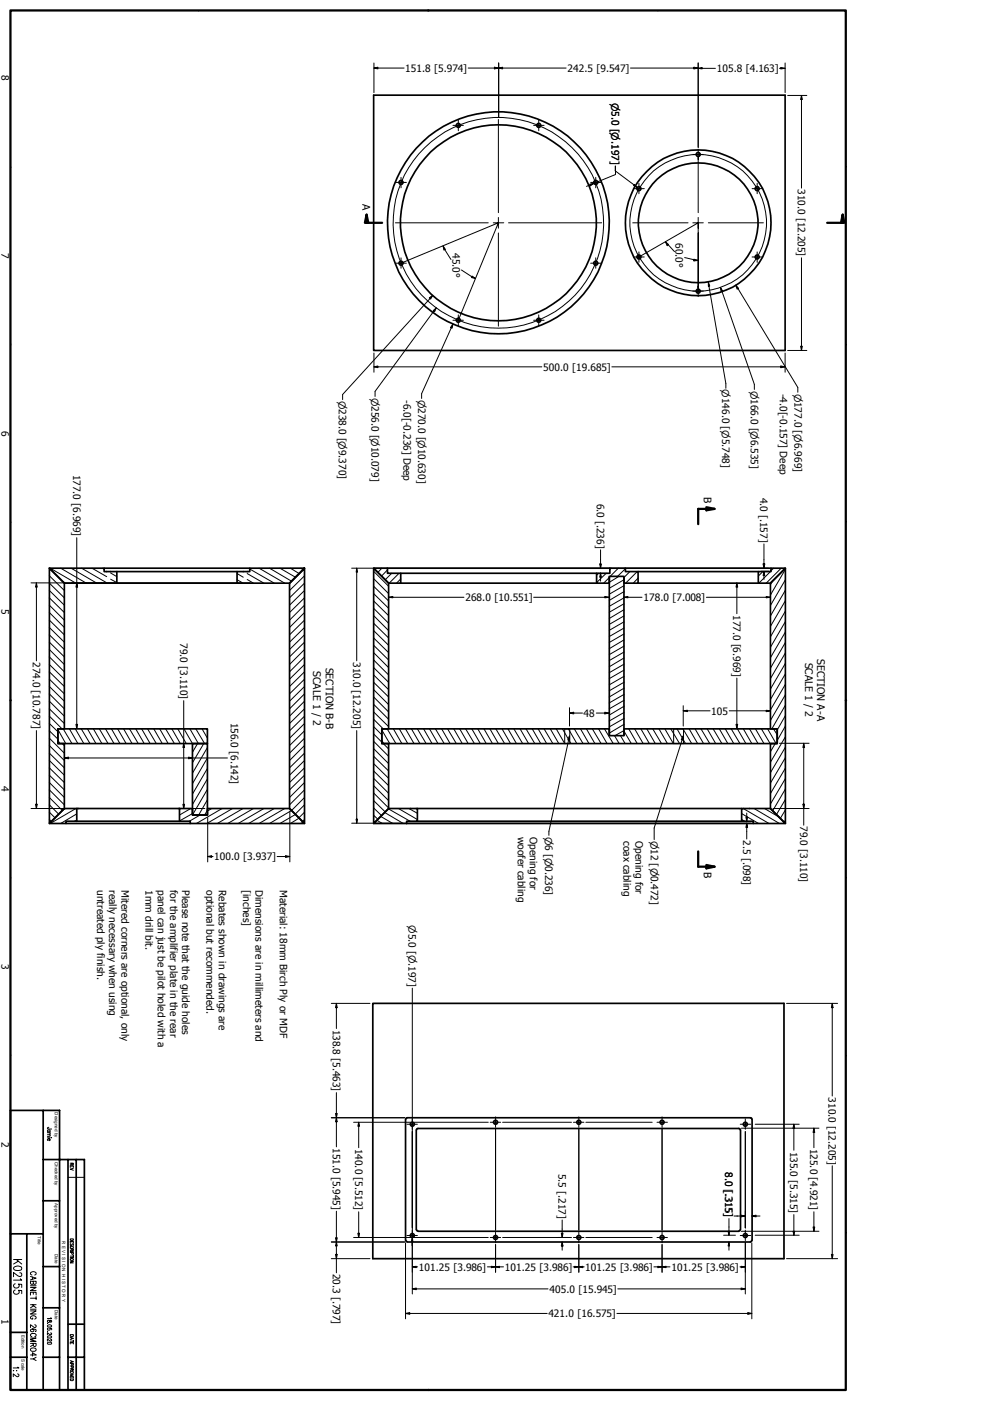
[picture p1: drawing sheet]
<svg xmlns="http://www.w3.org/2000/svg" width="297mm" height="420mm" viewBox="0 0 297 420" stroke-linecap="round" stroke-linejoin="round" font-family="sans-serif">
<g fill="none" stroke="#000" stroke-width=".51">
<path d="M112.1 28.5h123.4v76.6h-123.4zM14.8 170.3l4.5 4.5v43.7h-1.9v4.4h1.9v19.5l-4.5 4.5zM14.8 170.3h16.4v1.1h3.9v3.4h-15.8zM31.2 170.3h43.7M35.1 174.8h36M35.1 171.4h36M71.1 171.4h3.8v-1.1h16.5l-4.5 4.5 4.5-4.5v76.6l-4.5-4.5v-67.6h-15.8zM112.1 170.3h4.1v1.6h4v2.9h-3.6zM112.1 170.3l4.5 4.5v43.7h-2v4.4h2v19.5l-4.5 4.5zM116.2 170.3h66.8M120.2 174.8h58.8M120.2 171.9h58.8"/>
<path d="M182.8 172.8h4.4v47.8h-4.4zM182.8 173.1v1.7h-3.8v-2.9h4v-1.6h4.6v1.1h3.8v3.4h-4.2v-1.7M187.6 170.3h43.7M191.4 174.8h36.1M191.4 171.4h36.1M227.5 171.4h3.8v-1.1h4.3l-4.5 4.5h-3.6zM235.6 170.3v76.6l-4.5-4.5v-19.5h2.1v-4.4h-2.1v-43.7zM17.4 218.5h44.8v4.4h-44.8zM57.7 222.9h4.5v21.4h-4.5zM182.8 220.5v-2h-68.2v4.4h118.6v-4.4h-46v2M14.8 246.9l4.5-4.5h3.7v3.8h-3.2v.7zM19.8 246.9h37.3"/>
<path d="M23 242.4h30.9M23 246.2h30.8M53.8 242.4h3.9v1.9h4.5v-1.9h24.7l4.5 4.5h-34.3v-.7h-3.3zM112.1 246.9l4.5-4.5h8.6v3.8h-3.2v.7zM122 246.9h104M125.2 246.2h97.3M125.2 242.4h97.3M222.5 242.4h8.6l4.5 4.5h-9.6v-.7h-3.5zM111.8 300.8h123.4v76.6h-123.4zM13 332.9v83.8M121.7 335.5v36.4M121.8 335.5v-.3l.4-.1h102.9l.4 .1 .1 .3"/>
<path d="M124.9 338.8v29.8M125 338.8l.1-.4 .3-.1h96.3l.3 .1 .1 .4M222.2 338.8v29.8M225.6 335.5v36.4M13 347.6h12.3v69.1M20.4 347.6v69.1M22.9 347.6v69.1M3.1 369.9h9.9M8 369.9v46.8M13 360h4.9M13 379.7h4.9M121.8 371.9v.3l.4 .1"/>
<path d="M122.2 372.4h102.9M125 368.6l.1 .4 .3 .1M125.4 369.1h96.3M222.1 368.6l-.1 .4-.3 .1M225.6 371.9l-.1 .3-.4 .1M3.1 399.5h4.9M13 392.1h4.9M20.4 397h4.9M3.1 416.7v-83.8h14.8v83.8M3.1 406.9h4.9M13 406.9h4.9M20.4 406.9h4.9"/>
<circle cx="137.5" cy="37.6" r=".61"/>
<circle cx="161.6" cy="37.6" r=".61"/>
<circle cx="120.3" cy="54.7" r=".61"/>
<circle cx="178.7" cy="54.7" r=".61"/>
<circle cx="191.7" cy="56.5" r=".61"/>
<circle cx="209.5" cy="46.3" r=".61"/>
<circle cx="227.2" cy="56.5" r=".61"/>
<circle cx="120.3" cy="78.9" r=".61"/>
<circle cx="149.5" cy="66.8" r="33.2"/>
<circle cx="149.5" cy="66.8" r="29.4"/>
<circle cx="178.7" cy="78.9" r=".61"/>
<circle cx="191.7" cy="77" r=".61"/>
<circle cx="209.5" cy="66.8" r="17.9"/>
<circle cx="209.5" cy="66.8" r="21.9"/>
<circle cx="227.2" cy="77" r=".61"/>
<circle cx="137.5" cy="96" r=".61"/>
<circle cx="161.6" cy="96" r=".61"/>
<circle cx="209.5" cy="87.3" r=".61"/>
<circle cx="123.7" cy="337" r=".61"/>
<circle cx="148.7" cy="336.5" r=".61"/>
<circle cx="173.7" cy="336.5" r=".61"/>
<circle cx="198.6" cy="336.5" r=".61"/>
<circle cx="223.6" cy="337" r=".61"/>
<circle cx="123.7" cy="370.4" r=".61"/>
<circle cx="148.7" cy="371" r=".61"/>
<circle cx="173.7" cy="371" r=".61"/>
<circle cx="198.6" cy="371" r=".61"/>
<circle cx="223.6" cy="370.4" r=".61"/>
</g>
<g fill="none" stroke="#000" stroke-width=".3">
<path d="M112.2 18.9v8.9M149.6 18.9v16.2M209.5 18.9v25.3M235.5 18.9v8.9M112.2 20.4l1.2-.2v.5zM112.2 20.4h9M135.9 37.6h3.1M137.5 36v3.2M140.5 20.4h29.3M148.3 20.2l1.3 .2-1.3 .3zM149.5 35.8v28M149.6 20.4l1.2-.2v.5z"/>
<path d="M160.1 37.6h3.1M161.6 36v3.2M189.1 20.4h20.4M208.2 20.2l1.3 .2-1.3 .3zM209.5 20.5l1.2-.3v.5zM209.5 20.5h5.1M233.8 20.5h1.7M234.3 20.2l1.2 .3-1.2 .2zM236.3 28.6h5.8M240.5 28.6l.2 1.2h-.5zM240.5 28.6v27.8M118.8 54.7h3.1"/>
<path d="M120.3 53.2v3.1M177.2 54.7h3.1M178.2 54.9l-1.2 .3 .1 .5 1.1-.8-2.3 1M178.7 53.2v3.1M179.3 54.5l-1.1 .4M184.6 49.8v1.4l6.6 5M184.7 49.8v2.5l-6.5 2.6M190.2 56.6h3.1M190.3 55.3l.9 .9-1.1-.6zM191.7 54.9v3.2M207.9 46.3h3.1M209.5 44.7v3.1"/>
<path d="M209.5 47.2v16.6M225.6 56.6h3.2M227.2 54.9v3.2M118.6 66.8h27.9M118.8 78.9h3.1M120.3 78.9l29.2-12.1-12 29.2M120.3 77.3v3.1M132.9 73.7l.7 1.1-.4 .1zM132.9 73.7l2.4 4.1M148 66.8h3.1M149.5 65.2v3.2M149.5 69.8v28"/>
<path d="M152.6 66.8h27.9M177.2 78.9h3.1M178.7 77.3v3.1M189.8 66.8h16.6M190.2 77h3.1M191.7 77l17.8-10.2v20.5M191.7 75.5v3.2M199.6 72.5l1 .8-.4 .4zM199.6 72.5l.7 1M200.5 73.4l1.9 2M205.4 77.2l2.9 .7M207.9 66.8h3.1"/>
<path d="M208.2 77.7l1.3 .4-1.3 .1zM208.2 78l1.3 .1M209.5 65.2v3.2M209.5 69.8v16.6M212.5 66.8h16.5M225.6 77h3.2M227.2 75.5v3.2M240.5 77.3v27.8M128.8 89.3l1-.7-.6 1.1zM129.8 88.6l-27 29.7v1.5M130 93.1l.9-.8-.5 1.2zM130.9 92.3l-18.4 25v1.6"/>
<path d="M135.9 97.2l-.3 1.2-.5-.2zM135.9 96h3.1M135.9 97.2l-9.4 20.8v1.5M137.5 94.4v3.2M138.4 80.9l4.3 2.6M141.6 82.8l1.1 .7-1.2-.3zM160.1 96h3.1M161.6 94.4v3.2M207.9 87.3h3.1M209.5 85.8v3.1M212.5 84.6l.4 1.2-.4 .1zM212.5 84.6l5.3 30.4v1.4"/>
<path d="M216.2 86.2l.6 1.1-.5 .1zM216.2 86.2l10.1 29v1.6M220.7 85.5l.9 .9-.5 .3zM220.7 85.5l18.7 30.7v1.4M112.2 110l1.2-.3v.5zM112.2 105.8v5.8M112.2 110h50.4M183.6 110h51.9M234.3 109.7l1.2 .3-1.2 .2zM235.5 105.8v5.8M236.3 105.1h5.8M240.2 103.8h.5l-.2 1.3z"/>
<path d="M9.3 174.8h65.7M10.9 174.8l.3 1.2h-.5zM10.9 174.8v23.3M14.8 172.6l4.5 4.4M14.8 174.8l4.5 4.4M14.8 177l4.5 4.4M14.8 179.2l4.5 4.4M15.1 170.3l7.7 4.5M18.2 170.3l7.7 4.5M18.9 174.4l.7 .4M21.3 170.3l7.7 4.5M23 161.2v13.6l-.2 1.2h.5l-.3-1.2v43.6"/>
<path d="M24.5 170.3l7.4 4.4M27.6 170.3l4.4 2.6M30.7 170.3l.5 .4M33.2 173.7l1.9 1M33.2 171.8l1.9 1.1M71.1 173.8l1.5 .9M71.1 172l1.9 1.1M74.2 173.7l1.8 1.1M74.2 172l5 2.8M74.9 170.6l7.4 4.2M77.7 170.3l7.7 4.5M80.9 170.3l6.6 3.9"/>
<path d="M84 170.3l4.6 2.8M87.1 170.3l2.6 1.7M90.3 170.3l.6 .5M91.4 179.2l-4.5 4.4M91.4 177l-4.5 4.4M91.4 174.8l-4.5 4.4M91.4 172.6l-4.5 4.4M105.5 170.3h125M107 170.3l.3 1.2h-.5zM107 170.3v27.8M112.1 171.3l4.5 4.5M112.1 173.5l4.5 4.5"/>
<path d="M112.1 175.8l4.5 4.4M112.1 178l4.5 4.4M112.4 170.3l-.1 .2M114.6 170.3l-1.2 1.3M116.2 170.9l-1.7 1.8M116.6 179.1l1.3-.3v.4zM116.6 179.1h22.6M117.5 171.9l-1.9 1.9M119.7 171.9l-2.9 2.9M120.2 173.6l-1.2 1.2M160.1 179.1h22.6M179.6 171.9l-.6 .6"/>
<path d="M180.2 171.8l.2 1.3h-.5zM180.2 164.8v5.5l-.3-1.2h.5l-.2 1.2M180.2 171.8v2.4M181.4 178.8l1.3 .3-1.3 .1zM181.9 171.9l-2.9 2.8M182.8 173.1l-1.7 1.7M183.3 170.3l-.3 .5M185.5 170.3l-2.7 2.8M185.7 172.8l-2.9 1.8M187.1 179.1l1.3-.3v.4zM187.1 179.1h5.5M187.2 179.2l-4.4 2.6"/>
<path d="M187.2 177.4l-4.4 2.6M187.2 175.6l-4.4 2.5M187.2 173.8l-4.4 2.6M187.6 170.5l-2.6 2.6M189 171.4l-1.8 1.7M191.2 171.4l-3.5 3.4M191.4 173.3l-1.4 1.5M211.9 179.1h19.2M221.1 174.8l.2 1.2h-.5zM221.1 174.8v9.2M228.3 171.3h2.4M228.9 171.4l-1.4 1.3"/>
<path d="M228.9 169.1h.5l-.2 1.2zM229.2 171.3l.2 1.3h-.5zM229.2 163.1v7.2M229.2 171.3v2.4M229.9 178.8l1.2 .3-1.2 .1zM231.1 171.4l-3.4 3.4M231.8 174.2l-.7 1.1M232.1 170.3l-.8 .8M234.4 170.3l-4.5 4.5M235.6 177l-4.5 7.7M235.6 173.8l-4.5 7.7M235.6 170.7l-4.5 7.7"/>
<path d="M14.8 181.4l4.5 4.5M14.8 183.6l4.5 4.5M14.8 185.9l4.5 4.4M14.8 188.1l4.5 4.4M14.8 190.3l4.5 4.4M14.8 192.5l4.5 4.4M14.8 194.7l4.5 4.5M14.8 196.9l4.5 4.5M14.8 199.2l4.5 4.4M91.4 199.2l-4.5 4.4M91.4 196.9l-4.5 4.5M91.4 194.7l-4.5 4.5"/>
<path d="M91.4 192.5l-4.5 4.4M91.4 190.3l-4.5 4.4M91.4 188.1l-4.5 4.4M91.4 185.9l-4.5 4.4M91.4 183.6l-4.5 4.5M91.4 181.4l-4.5 4.5M112.1 180.2l4.5 4.4M112.1 182.4l4.5 4.5M112.1 184.6l4.5 4.5M112.1 186.9l4.5 4.4M112.1 189.1l4.5 4.4M112.1 191.3l4.5 4.4"/>
<path d="M112.1 193.5l4.5 4.4M112.1 195.7l4.5 4.5M112.1 197.9l4.5 4.5M187.2 199.1l-4.4 2.6M187.2 197.3l-4.4 2.6M187.2 195.5l-4.4 2.5M187.2 193.7l-4.4 2.6M187.2 191.9l-4.4 2.6M187.2 190.1l-4.4 2.5M187.2 188.3l-4.4 2.5M187.2 186.4l-4.4 2.6M187.2 184.7l-4.4 2.5"/>
<path d="M187.2 182.8l-4.4 2.6M187.2 181l-4.4 2.6M235.6 198.9l-4.5 7.7M235.6 195.7l-4.5 7.8M235.6 192.6l-4.5 7.7M235.6 189.5l-4.5 7.7M235.6 186.4l-4.5 7.7M235.6 183.2l-4.5 7.7M235.6 180.1l-4.5 7.7M10.9 219v23.4M14.8 201.4l4.5 4.4M14.8 203.6l4.5 4.4"/>
<path d="M14.8 205.8l4.5 4.4M14.8 208l4.5 4.5M14.8 210.2l4.5 4.5M14.8 212.5l4.5 4.4M14.8 214.7l3.8 3.8M14.8 216.9l2.6 2.5M14.8 219.1l2.6 2.5M17.4 218.7l2.3 4.2M19 218.5l2.6 4.4M20.8 218.5l2.6 4.4M22.6 218.5l2.5 4.4M22.8 217.2h.5l-.3 1.2z"/>
<path d="M24.4 218.5l2.6 4.4M26.2 218.5l2.6 4.4M28 218.5l2.6 4.4M29.8 218.5l2.6 4.4M31.7 218.5l2.5 4.4M33.4 218.5l2.6 4.4M35.3 218.5l2.5 4.4M37.1 218.5l2.5 4.4M38.9 218.5l2.6 4.4M40.7 218.5l2.6 4.4M42.5 218.5l2.5 4.4M44.3 218.5l2.6 4.4"/>
<path d="M46.1 218.5l2.6 4.4M47.9 218.5l2.6 4.4M49.7 218.5l2.6 4.4M51.6 218.5l2.5 4.4M53.3 218.5l2.6 4.4M55.1 210.1v32.3M55.2 218.5l2.5 4.4M57 218.5l2.5 4.4M58.8 218.5l2.6 4.4M60.6 218.5l1.6 2.8M91.4 219.1l-4.5 4.4M91.4 216.9l-4.5 4.4"/>
<path d="M91.4 214.7l-4.5 4.4M91.4 212.5l-4.5 4.4M91.4 210.2l-4.5 4.5M91.4 208l-4.5 4.5M91.4 205.8l-4.5 4.4M91.4 203.6l-4.5 4.4M91.4 201.4l-4.5 4.4M107 219v27.8M112.1 200.2l4.5 4.4M112.1 202.4l4.5 4.4M112.1 204.6l4.5 4.4M112.1 206.8l4.5 4.4"/>
<path d="M112.1 209l4.5 4.4M112.1 211.2l4.5 4.4M112.1 213.4l4.5 4.4M112.1 215.6l2.9 2.9M112.1 217.8l2.5 2.5M114.6 218.9l2.3 4M116.2 218.5l2.6 4.4M118 218.5l2.6 4.4M119.8 218.5l2.5 4.4M121.7 218.5l2.5 4.4M123.4 218.5l2.6 4.4M125.2 218.5l2.6 4.4"/>
<path d="M127.1 218.5l2.5 4.4M128.9 218.5l2.5 4.4M130.6 218.5l2.7 4.4M132.5 218.5l2.5 4.4M134.3 218.5l2.6 4.4M136.1 218.5l2.6 4.4M137.9 218.5l2.6 4.4M139.7 218.5l2.6 4.4M141.6 218.5l2.5 4.4M143.3 218.5l2.6 4.4M145.2 218.5l2.5 4.4M147 218.5l2.5 4.4"/>
<path d="M148.8 218.5l2.6 4.4M150.6 218.5l2.6 4.4M152.4 218.5l2.5 4.4M154.2 218.5l2.6 4.4M156 218.5l2.6 4.4M157.8 218.5l2.6 4.4M159.7 218.5l2.5 4.4M161.5 218.5l2.5 4.4M163.2 218.5l2.7 4.4M165.1 218.5l2.5 4.4M166.9 218.5l2.5 4.4M168.7 218.5l2.6 4.4"/>
<path d="M169.4 218.5h1.5v4.4h-1.5zM170.5 218.5l2.6 4.4M170.9 213.8l1.2-.3v.5zM170.9 212.2v5.5M170.9 213.8h3.9M172.3 218.5l2.6 4.4M174.2 218.5l2.5 4.4M175.9 218.5l2.6 4.4M177.7 218.5l2.6 4.4M178.9 213.8h3.8l-1.3 .2v-.5l1.3 .3M179.6 218.5l2.5 4.4M181.4 218.5l2.6 4.4"/>
<path d="M187.2 219.2l2.2 3.7M187.2 219l-2.7 1.6M187.2 217.2l-4.4 2.6M187.2 215.4l-4.4 2.5M187.2 213.6l-4.4 2.6M187.2 211.8l-4.4 2.6M187.2 210l-4.4 2.5M187.2 208.2l-4.4 2.5M187.2 206.3l-4.4 2.7M187.2 204.6l-4.4 2.5M187.2 202.8l-4.4 2.5M187.2 200.9l-4.4 2.6"/>
<path d="M188.6 218.5l2.6 4.4M190.4 218.5l2.6 4.4M192.3 218.5l2.5 4.4M194.1 218.5l2.5 4.4M195.8 218.5l2.7 4.4M197.7 218.5l2.5 4.4M199.5 218.5l2.5 4.4M201.3 218.5l2.6 4.4M202.1 218.5h3v4.4h-3zM203.1 218.5l2.6 4.4M204.9 218.5l2.6 4.4M205 213.1l1.2-.2v.5z"/>
<path d="M205 211.6v6.1M205 213.1h8M206.8 218.5l2.5 4.4M208.5 218.5l2.6 4.4M210.3 218.5l2.6 4.4M212.2 218.5l2.5 4.4M214 218.5l2.6 4.4M215.8 218.5l2.6 4.4M217.6 218.5l2.5 4.4M218.8 213.1h12.3l-1.2 .3v-.5l1.2 .2M219.4 218.5l2.6 4.4M220.8 217.2h.5l-.2 1.2z"/>
<path d="M221.1 203.3v15.1M221.2 218.5l2.6 4.4M223 218.5l2.6 4.4M224.9 218.5l2.5 4.4M226.7 218.5l2.5 4.4M228.4 218.5l2.7 4.4M230.3 218.5l2.5 4.4M232.1 218.5l1.1 1.8M235.6 217.7l-2.4 4.3M235.6 214.5l-2.4 4.4M235.6 211.4l-4 7.1M235.6 208.3l-4.5 7.7"/>
<path d="M235.6 205.1l-4.5 7.8M235.6 202l-4.5 7.7M14.8 221.3l4.5 4.5M14.8 223.5l4.5 4.5M14.8 225.8l4.5 4.4M14.8 228l4.5 4.4M14.8 230.2l4.5 4.4M14.8 232.4l4.5 4.4M14.8 234.6l4.5 4.5M14.8 236.8l4.5 4.5M14.8 239.1l3.9 3.9M17.4 221.8l.5 1.1"/>
<path d="M18.6 222.9l.7 .6M19.3 227.2l1.3-.2v.5zM19.3 227.2h48.9M55.1 222.8l.3 1.3h-.5zM56.6 227l1.2 .2-1.2 .3zM59.3 222.9l-1.6 2.7M61.1 222.9l-3.4 5.8M62.2 239.8l-2.6 4.5M62.2 236.6l-4.5 7.7M62.2 233.5l-4.5 7.7M62.2 230.4l-4.5 7.7M62.2 227.2l-4.5 7.7"/>
<path d="M62.2 224.1l-4.5 7.7M91.4 239.1l-3.9 3.9-6.6 3.9M91.4 236.8l-4.5 4.5M91.4 234.6l-4.5 4.5M91.4 232.4l-4.5 4.4M91.4 230.2l-4.5 4.4M91.4 228l-4.5 4.4M91.4 225.8l-4.5 4.4M91.4 223.5l-4.5 4.5M91.4 221.3l-4.5 4.5M112.1 220l2.5 2.5M112.1 222.2l4.5 4.5"/>
<path d="M112.1 224.5l4.5 4.4M112.1 226.7l4.5 4.4M112.1 228.9l4.5 4.4M112.1 231.1l4.5 4.4M112.1 233.3l4.5 4.5M112.1 235.5l4.5 4.5M112.1 237.7l4.5 4.5M114.6 222l.5 .9M115 222.9l1.6 1.6M170.9 220.6v1.3l-.6-.1zM170.9 220.6l-6.2 28.7v1.1M184.3 220.5l1.5 2.4"/>
<path d="M186.1 220.5l1.4 2.4M205 220.6l-.1 1.3-.5-.2zM205 220.6l-8.7 27.6v3.5M232.6 222.9l-1.5 2.5M233.8 222.8h8.9M235.6 239.7l-2.7 4.6M235.6 236.6l-3.8 6.5M235.6 233.4l-4.5 7.6M235.6 230.3l-4.5 7.6M235.6 227.2l-4.5 7.6M235.6 224l-4.5 7.6M235.6 220.9l-4.5 7.6"/>
<path d="M241.1 222.8l.3 1.3h-.5zM241.1 222.8v24.6M9.3 242.4h52.2M10.7 241.1h.5l-.3 1.3zM14.8 241.3l2.8 2.8M14.8 243.5l1.7 1.7M14.8 245.7l.6 .6M19.6 242.4l-.7 .4M22.8 242.4l-7.7 4.5M23 245.9l-.6 .3M23 244l-4.8 2.9M54.1 242.4l-.3 .1"/>
<path d="M54.9 241.1h.5l-.3 1.3zM57.2 242.4l-3.4 1.9M57.7 243.9l-3.9 2.2M60 244.3l-3.2 1.9M62.2 242.9l-.8 1.4M62.3 256.8l1.2-.3v.5zM62.3 245.1v13.3M62.3 256.8h1.6M63.5 242.4l-1.3 .8M66.6 242.4l-7.7 4.5M69.8 242.4l-7.7 4.5M72.9 242.4l-7.7 4.5"/>
<path d="M76 242.4l-7.7 4.5M79.2 242.4l-7.7 4.5M82.3 242.4l-7.7 4.5M83.1 256.8h3.9M85.4 242.4l-7.7 4.5M85.7 256.5l1.3 .3-1.3 .2zM87 243.2v15.2M88.6 244.2l-4.6 2.7M89.7 245.3l-2.6 1.6M90.9 246.5l-.6 .4M91.4 245.7l-.6 .6M91.4 243.5l-1.7 1.7"/>
<path d="M91.4 241.3l-2.8 2.8M105.5 246.8h119.6M106.8 245.6h.5l-.3 1.2zM112.1 240l3.5 3.4M112.1 242.2l2.4 2.3M112.1 244.4l1.3 1.2M112.1 246.6l.2 .1M113.1 246l1.6 .9M114.2 244.8l3.7 2.1M115.4 243.6l5.6 3.3M116.5 242.5l6.5 3.7M119.5 242.4l5.7 3.3"/>
<path d="M122.7 242.4l2.5 1.4M222.5 245.7l.9 .5M222.5 243.9l5.1 3M223 242.4l.1 .1M223.3 242.6l7.4 4.3M223.8 244.9h.5l-.3 1.3zM224 246.8l-.2 1.3h.5l-.3-1.3v4.7M224 243.8v2.4M226.2 242.4l7.6 4.5M229.4 242.4l4.3 2.5M231.9 242.4h10.8M235.6 246l-.3 .5"/>
<path d="M235.6 242.8l-1.5 2.6M240.9 241.1h.5l-.3 1.3zM123.7 296.2v74.8M99.4 300.8h11.6M100.9 300.8l.3 1.3h-.5zM100.9 300.8v7.6M236 300.8h15.3M249.7 300.8l.2 1.3h-.5zM249.7 300.8v27.8M14.2 339.3h.9M14.2 339.6h.9M14.4 339.3a.35 .35 0 0 1 0-.5 .35 .35 0 0 1 .5 0 .35 .35 0 0 1 0 .5"/>
<path d="M14.6 338l-.4 .2 .1 .2 1.2 .1M14.8 339.6l.3 .3-.1 .2-.8 .1M99.4 335.1h22M100.7 333.8h.5l-.3 1.3zM100.9 335.1l.3 1.2h-.5zM100.9 327.6v16.2M106.1 336.5h17.5M107.6 336.5l.3 1.2h-.5zM107.6 336.5v7.6M122.1 337.1h3.1M123.7 335.4v3.2M123.7 336.5h22.8"/>
<path d="M147.1 336.5h3.1M148.7 334.9v3.1M148.7 338.6v30.2M150.8 336.5h20.6M172 336.5h3.2M173.7 334.9v3.1M173.7 338.6v30.2M175.8 336.5h19.9M197.1 336.5h3.1M198.6 334.9v3.1M198.6 338.6v30.2M222.1 337.1h3.1"/>
<path d="M222.4 338.2h1.1M223.6 335.4v3.2M223.6 338.2h22.1M223.6 339.3v28.8M226.6 337.1h13.2M237.9 338.2l.3-1.1 .2 1.1M238.2 337.1v7.7M244.2 338.2l.2 1.3h-.5zM244.2 338.2v5.9M14.2 341.1h.9M14.7 341.4v.6h.2a.35 .35 0 0 0 0-.5 .35 .35 0 0 0-.5 0 .35 .35 0 0 0 0 .5M14.8 340.2l.3 .2-.1 .2-.8 .1"/>
<path d="M15.4 341h.1M20.4 353h4.9M21.1 348.7h.9l-.1 .6-.3-.1v-.5M21.1 350v-.5h.9v.5M21.6 349.5v.3M21.6 349l-.5 .3M22 350.3l-.9 .2 .9 .4M249.7 349.5v27.9M4.1 377.6h2.4M4.2 379.9a1.62 1.62 0 0 1 2.3 .3v.1a1.31 1.31 0 0 1-1.9 .5l-.5-.5zM4.9 377.6l1.6 1.4M5.5 378.1l-1.4 .9"/>
<path d="M21.1 371.4h.9a.47 .47 0 0 1-.5 .6 .47 .47 0 0 1-.4-.6zM21.1 377.4a.51 .51 0 0 1 .6-.1 .51 .51 0 0 1 .3 .5h-.1a.49 .49 0 0 1-.5 .1 .49 .49 0 0 1-.3-.5zM21.1 372.7v-.5h.9v.5M21.1 374.4h.9v.5h-.4v-.5M21.1 375.5h.9v.5h-.4l-.1-.5M21.1 378.1h.9l-.9 .5h.9M21.1 375.2h.9M21.1 376.6h.9M21.1 377h.9M21.2 372.9l-.1 .5h.4l.3-.5 .2 .1-.1 .4M21.3 374.2l-.2-.1a.47 .47 0 0 1 .4-.5 .47 .47 0 0 1 .5 .5l-.2 .1M21.6 372.2v.2"/>
<path d="M21.6 374.7l-.5 .3M22 376.3v.6M99.4 372.4h22M99.4 377.4h11.6M100.7 371.1h.5l-.3 1.3zM100.7 376.1h.5l-.3 1.3zM100.9 372.4l.3 1.1h-.5zM100.9 363.1v18.5M106.1 371h17.5M107.4 369.7h.5l-.3 1.3zM107.6 363.3v7.7M121.7 372.6v22.8"/>
<path d="M122.1 370.4h3.1M123.7 379.8l1.2-.2v.5zM123.7 368.8v3.1M123.7 371l-.3 1.2h.5l-.2-1.2-.1 2.5M123.7 371h22.8M123.7 372.5v15.4M123.7 379.8h1.6M146.2 379.8h4.8M147.1 371h3.1M147.4 379.6l1.3 .2-1.3 .3zM148.7 379.8l1.2-.2v.5zM148.7 369.5v3.1"/>
<path d="M148.7 373.1v8.3M150.8 371h20.6M168.4 369.7h.5l-.2 1.3zM168.7 372.4l.2 1.1h-.5zM168.7 365.8v5.2M168.7 372.4v2.4M172 379.8h3.3M172 371h3.2M172.4 379.6l1.3 .2-1.3 .3zM173.7 379.8l1.1-.2v.5zM173.7 369.5v3.1M173.7 373.1v8.3"/>
<path d="M175.8 371h19.9M196.2 379.8h4.8M197.1 371h3.1M197.4 379.6l1.2 .2-1.2 .3zM198.6 379.8l1.2-.2v.5zM198.6 369.5v3.1M198.6 373.1v8.3M217.1 370.3h3.5M218.4 369.1h.5l-.2 1.2zM218.7 372.4l.2 1.1h-.5zM218.7 365.3v5M218.7 372.4v2.4"/>
<path d="M220.2 364.6h3.4M222 379.8h1.6M222.1 370.4h3.1M222.3 364.3l1.3 .3-1.3 .2zM222.3 379.6l1.3 .2-1.3 .3zM222.4 369.1h1.1M223.6 368.8v3.1M223.6 369.1h22.1M223.6 372.5v15.4M225.6 364.6l1.2-.3v.5zM225.6 364.6h2.4M225.6 372.6v22.8"/>
<path d="M226.6 370.3h13.2M236 377.4h15.3M237.9 369.1h.5l-.2 1.2zM238.2 364.2v6.1M243.9 367.9h.5l-.2 1.2zM244.2 363.3v5.8M249.4 376.1h.5l-.2 1.3zM4.6 384.9l-.4 .2a.65 .65 0 0 0 .2 1 .78 .78 0 0 0 1.1 0 .78 .78 0 0 0 0-1.1l1 .1v.9M4.6 386.8h-.3a.63 .63 0 0 0 .1 1.1 .78 .78 0 0 0 1.1 0 .78 .78 0 0 0 0-1.1l1 .1v1M5.9 381.6l.6 .3-.2 .7h-.7l-1.5-1.1v1.3M6.1 383.4l.4 .4h-2.4M9.1 382.7l1.7 .5-1.7 .5"/>
<path d="M9.1 386h1.7l-1.7 .9h1.7M9.1 388.3v-.9h1.7v.9M9.1 393h1.7l-1.7 1h1.7M9.1 385.5h1.7M9.1 389.2h1.7M9.1 391.2h1.7M9.1 392.5h1.7M9.6 382.3a.52 .52 0 0 1-.4-.7 .52 .52 0 0 1 .6-.3h.4a.52 .52 0 0 1 .6 .3 .52 .52 0 0 1-.4 .7M9.7 398.4l.5 .5a.49 .49 0 0 1-.7 .4 .49 .49 0 0 1-.3-.7 .85 .85 0 0 1 1-.3 .85 .85 0 0 1 .6 .9h-.2M9.7 382.9v.6M9.7 391.2l1.1 .9M9.8 395.1v.4a.54 .54 0 0 1-.7-.5 .54 .54 0 0 1 .7-.5 .6 .6 0 0 1 .8 .1 .6 .6 0 0 1 0 .8l-.2 .1"/>
<path d="M10 384.1l.2 .9 .3 .1 .3-.4v-.6h-1.7l.2 .9 .4 .1 .3-.4M10 387.4v.6M10.1 391.5l-1 .6M10.4 397.2l.4 .2-.1 .5h-.5l-1.1-.7v.8M10.8 388.7v.9M14.3 395.8a.63 .63 0 0 1 .9 .6l.3-.2-.3-.4a.63 .63 0 0 1-.9 .6zM14.3 397.3l.6-.1 .6 .3a.76 .76 0 0 1-1.3 0zM14.3 396.7v.1M14.3 399.1v.1M14.5 398.2h-.2a.37 .37 0 0 0 .1 .5 .37 .37 0 0 0 .5 0 .37 .37 0 0 0 0-.5l.6 .1v.4M15.2 399.6l.3 .2-.2 .3h-.5l-.6-.6v.7M15.2 395.1l.3 .2h-1.3"/>
<path d="M121.7 393.8l1.2-.3v.5zM121.7 393.8h42.5M123.7 386.4l1.2-.2v.5zM123.7 386.4h40.7M185.1 393.8h40.5M185.3 386.4h38.3M222.3 386.2l1.3 .2-1.3 .3zM224.4 393.5l1.2 .3-1.2 .2zM3.1 416.7h14.8M4 411h.1zM4.9 411h.2zM5.2 411.9l.5 .3-.2 .5h-.5l-1-.8v.9"/>
<path d="M5.3 409.9l.4 .2h-1.7M9.1 401.2h1.7l-1.7 .5 1.7 .5h-1.7M9.1 402.8h1.7l-.1 .8-.6-.1-.1-.7M9.1 406.2h1.7l-1.1-.6v1M9.1 407.4h.9M9.2 404.4a.85 .85 0 0 1 1-.3 .85 .85 0 0 1 .6 .8 .82 .82 0 0 1-1 .3 .82 .82 0 0 1-.6-.8zM9.6 400.7a.49 .49 0 0 1-.5-.6 .49 .49 0 0 1 .7-.3 .6 .6 0 0 1 .9 .1 .6 .6 0 0 1-.1 .8h-.2M10 403.2l-.9 .5M10.8 406.9l-.8 .5 .8 .5M14.3 400.6l.6-.1 .6 .3a.76 .76 0 0 1-1.3 0zM14.3 402.5l.9-.1 .3 .3a.76 .76 0 0 1-1.3 0zM15.2 401.5l.2 .1a.34 .34 0 0 1-.1 .4 .34 .34 0 0 1-.5-.1l-.6-.5v.7"/>
<path d="M21.1 400.1h.9v.4a.54 .54 0 0 1-.9 0zM21.1 413.4h.9v.3a.49 .49 0 0 1-.6 .2 .49 .49 0 0 1-.3-.5zM21.1 401l.9 .2-.9 .4M21.1 402.9v-.4h.9v.4M21.1 407.9l.9 .4-.9 .2M21.1 408.8h.9v.4l-.4 .1-.1-.5M21.1 409.5h.9v.5h-.4l-.1-.5M21.1 410.4h.9v.4h-.4v-.4M21.1 413.2v-.4h.9v.4M21.1 402.1h.9M21.4 401.1v.4M21.4 408.1v.3"/>
<path d="M21.6 402.5v.3M21.6 412.8v.2M21.6 410.6l-.5 .3M22 412l-.9 .2 .9 .4M22 401.8v.5"/>
<circle cx="149.5" cy="66.8" r="31.6"/>
<circle cx="209.5" cy="66.8" r="20.5"/>
<circle cx="21.6" cy="411.4" r=".4"/>
</g>
<g fill="#000">
<path d="M59.3 3.1l.2-.1 .2 .4zM59.3 3.1l.2-.1zM59.5 3l.3 .1-.1 .3zM59.5 3l.3 .1zM59.3 3.1l.4 .3zM197.1 3.1l.3-.1 .1 .4zM197.1 3.1l.3-.1zM197.4 3l.2 .1-.1 .3zM197.4 3l.2 .1zM197.1 3.1l.4 .3zM112.2 20.4l1.2-.2v.5zM148.3 20.2l1.3 .2-1.3 .3z"/>
<path d="M149.6 20.4l1.2-.2v.5zM208.2 20.2l1.3 .2-1.3 .3zM209.5 20.5l1.2-.3v.5zM234.3 20.2l1.2 .3-1.2 .2zM240.5 28.6v1.2h-.3zM240.5 28.6l.2 1.2h-.2zM3.1 50l.3 .1zM3.1 50.1h.3l-.1 .3zM3.1 50.1l.2 .3zM3.1 50.3l.2 .1zM3.2 49.9l.2 .2zM177 55.2h.1v.5z"/>
<path d="M177.1 55.2l1.1-.3-1.1 .8zM190.3 55.3v.5l-.2-.2zM190.3 55.3l.9 .9-.9-.4zM253.7 49.9l.2 .5-.4-.3zM253.5 50.1l.4 .3zM253.7 49.9l.2 .1zM253.7 49.9l.2 .5zM253.9 49.9v.1zM253.7 49.9l.2 .1v.4zM110 64.3v2.5h-.5zM110 64.3l.5 2.5h-.5zM132.9 73.7l.3 .5v.7z"/>
<path d="M133.2 74.2l.4 .6-.4 .1zM199.6 72.5l.6 .4v.8zM200.2 72.9l.4 .4-.4 .4zM208.2 77.7v.5zM208.2 77.7l1.3 .4-1.3 .1zM252.8 64.3v2.5h-.5zM252.8 64.3l.5 2.5h-.5zM128.8 89.3l.4-.3v.7zM129.2 89l.6-.4-.6 1.1zM130 93.1l.4-.3v.7zM130.9 92.3l-.5 1.2v-.7zM135.6 97.6v.8l-.5-.2z"/>
<path d="M135.9 97.2l-.3 1.2v-.8zM141.6 82.8v.5l-.1-.1zM141.6 82.8l1.1 .7-1.1-.2zM212.5 84.6v1.3zM212.5 84.6l.4 1.2-.4 .1zM216.2 86.2l.1 1.2zM216.3 86.4l.5 .9-.5 .1zM220.7 85.5l.4 .4v.8zM221.1 85.9l.5 .5-.5 .3zM3.1 103.2l.3 .2zM3.1 103.4h.3l-.1 .2zM3.1 103.4l.2 .2z"/>
<path d="M3.1 103.5l.2 .1zM3.2 103.1l.2 .3zM112.2 110l1.2-.3v.5zM234.3 109.7l1.2 .3-1.2 .2zM240.2 103.8h.3v1.3zM240.5 103.8h.2l-.2 1.3zM253.7 103.1l.2 .5-.4-.2zM253.5 103.4l.4 .2zM253.7 103.1l.2 .2zM253.7 103.1l.2 .5zM253.9 103.1v.2zM253.7 103.1l.2 .2v.3z"/>
<path d="M3.1 156.5l.3 .1zM3.1 156.6h.3l-.1 .3zM3.1 156.6l.2 .3zM3.1 156.8l.2 .1zM3.2 156.4l.2 .2zM211.9 152.1l2.5 .5-2.5 .4zM253.7 156.4l.2 .5-.4-.3zM253.5 156.6l.4 .3zM253.7 156.4l.2 .1zM253.7 156.4l.2 .5zM253.9 156.4v.1zM253.7 156.4l.2 .1v.4z"/>
<path d="M10.9 174.8v1.2h-.2zM10.9 174.8l.3 1.2h-.3zM23 174.8v1.2h-.2zM23 174.8l.3 1.2h-.3zM107 170.3v1.2h-.2zM107 170.3l.3 1.2h-.3zM116.6 179.1l1.3-.3v.4zM179.9 169.1h.3v1.2zM180.2 171.8v1.3h-.3zM180.2 169.1h.2l-.2 1.2zM180.2 171.8l.2 1.3h-.2zM181.4 178.8l1.3 .3-1.3 .1z"/>
<path d="M187.1 179.1l1.3-.3v.4zM221.1 174.8v1.2h-.3zM221.1 174.8l.2 1.2h-.2zM228.9 169.1h.3v1.2zM229.2 171.3v1.3h-.3zM229.2 169.1h.2l-.2 1.2zM229.2 171.3l.2 1.3h-.2zM229.9 178.8l1.2 .3-1.2 .1zM22.8 217.2h.2v1.2zM23 217.2h.3l-.3 1.2zM170.9 213.8l1.2-.3v.5zM181.4 213.5l1.3 .3-1.3 .2z"/>
<path d="M205 213.1l1.2-.2v.5zM220.8 217.2h.3v1.2zM221.1 217.2h.2l-.2 1.2zM229.9 212.9l1.2 .2-1.2 .3zM19.3 227.2l1.3-.2v.5zM55.1 222.8v1.3h-.2zM55.1 222.8l.3 1.3h-.3zM56.6 227l1.2 .2-1.2 .3zM170.9 220.6v1.3zM170.9 220.7v1.2l-.6-.1zM204.9 220.9v1l-.5-.2zM205 220.6l-.1 1.3z"/>
<path d="M241.1 222.8v1.3h-.2zM241.1 222.8l.3 1.3h-.3zM10.7 241.1h.2v1.3zM10.9 241.1h.3l-.3 1.3zM54.9 241.1h.2v1.3zM55.1 241.1h.3l-.3 1.3zM62.3 256.8l1.2-.3v.5zM85.7 256.5l1.3 .3-1.3 .2zM106.8 245.6h.2v1.2zM107 245.6h.3l-.3 1.2zM211.9 259.3l2.5 .5-2.5 .5zM224 246.8v1.3h-.2z"/>
<path d="M223.8 244.9h.2v1.3zM224 246.8l.3 1.3h-.3zM224 244.9h.3l-.3 1.3zM240.9 241.1h.2v1.3zM241.1 241.1h.3l-.3 1.3zM3.2 263l.2 .2zM3.1 263.1l.3 .1zM3.1 263.2h.3l-.1 .3zM3.1 263.2l.2 .3zM3.1 263.4l.2 .1zM253.7 263l.2 .5-.4-.3zM253.5 263.2l.4 .3z"/>
<path d="M253.7 263l.2 .1zM253.7 263l.2 .5zM253.9 263v.1zM253.7 263l.2 .1v.4zM3.1 316.3l.3 .2zM3.1 316.5h.3l-.1 .2zM3.1 316.5l.2 .2zM3.1 316.7h.2zM3.2 316.2l.2 .3zM100.9 300.8v1.3h-.2zM100.9 300.8l.3 1.3h-.3zM249.7 300.8v1.3h-.3z"/>
<path d="M249.7 300.8l.2 1.3h-.2zM253.7 316.2l.2 .5-.4-.2zM253.5 316.5l.4 .2zM253.7 316.2l.2 .2zM253.7 316.2l.2 .5zM253.9 316.2v.2zM253.7 316.2l.2 .2v.3zM100.9 335.1v1.2h-.2zM100.7 333.8h.2v1.3zM100.9 335.1l.3 1.2h-.3zM100.9 333.8h.3l-.3 1.3zM107.6 336.5v1.2h-.2z"/>
<path d="M107.6 336.5l.3 1.2h-.3zM238.2 337.1v1.1h-.3zM238.2 337.1l.2 1.1h-.2zM244.2 338.2v1.3h-.3zM244.2 338.2l.2 1.3h-.2zM3.2 369.5l.2 .2zM3.1 369.6l.3 .1zM3.1 369.7h.3l-.1 .3zM3.1 369.7l.2 .3zM3.1 369.9l.2 .1zM100.7 371.1h.2v1.3zM100.7 376.1h.2v1.3z"/>
<path d="M100.9 372.4v1.1h-.2zM100.9 371.1h.3l-.3 1.3zM100.9 376.1h.3l-.3 1.3zM100.9 372.4l.3 1.1h-.3zM107.4 369.7h.2v1.3zM107.6 369.7h.3l-.3 1.3zM123.7 371v1.2h-.3zM123.7 371l.2 1.2h-.2zM123.7 379.8l1.2-.2v.5zM147.4 379.6l1.3 .2-1.3 .3zM148.7 379.8l1.2-.2v.5zM168.7 372.4v1.1h-.3z"/>
<path d="M168.4 369.7h.3v1.3zM168.7 372.4l.2 1.1h-.2zM168.7 369.7h.2l-.2 1.3zM172.4 379.6l1.3 .2-1.3 .3zM173.7 379.8l1.1-.2v.5zM197.4 379.6l1.2 .2-1.2 .3zM198.6 379.8l1.2-.2v.5zM218.7 372.4v1.1h-.3zM218.4 369.1h.3v1.2zM218.7 372.4l.2 1.1h-.2zM218.7 369.1h.2l-.2 1.2zM222.3 364.3l1.3 .3-1.3 .2z"/>
<path d="M222.3 379.6l1.3 .2-1.3 .3zM225.6 364.6l1.2-.3v.5zM237.9 369.1h.3v1.2zM238.2 369.1h.2l-.2 1.2zM243.9 367.9h.3v1.2zM244.2 367.9h.2l-.2 1.2zM249.4 376.1h.3v1.3zM249.7 376.1h.2l-.2 1.3zM253.7 369.5l.2 .5-.4-.3zM253.5 369.7l.4 .3zM253.7 369.5l.2 .2zM253.7 369.5l.2 .5z"/>
<path d="M253.9 369.5v.2zM253.7 369.5l.2 .2v.3zM121.7 393.8l1.2-.3v.5zM123.7 386.4l1.2-.2v.5zM222.3 386.2l1.3 .2-1.3 .3zM224.4 393.5l1.2 .3-1.2 .2zM59.4 416.5l-.1 .2zM59.4 416.5l.2 .2h-.3zM59.4 416.5l.4 .2zM59.6 416.7h.2zM59.4 416.5h.3l.1 .2zM59.7 416.5l.1 .2z"/>
<path d="M197.3 416.5l-.2 .2zM197.3 416.5l.1 .2h-.3zM197.3 416.5l.3 .2zM197.4 416.7h.2zM197.3 416.5h.2l.1 .2zM197.5 416.5l.1 .2z"/>
</g>
<path d="M3.1 3.1h250.6v413.6h-250.6zM128.4 3.1h.1M110 64.3l.5 2.5h-1zM110 64.3v2.5h4.6M252.8 64.3l.5 2.5h-1zM252.8 64.3v2.5h-4.6M214.4 152.6l-2.5-.5v.9l2.5-.4h-4.9v4.5M3.1 210h.1M253.7 210h.1M209.5 255.3v4.5h4.9l-2.5 .5v-1l2.5 .5M128.4 416.7h.1" fill="none" stroke="#000" stroke-width=".68"/>
<g font-size="3.1">
<text x="108.8" y="61.1" transform="rotate(90 108.8 61.1)">A</text>
<text x="251" y="61.4" transform="rotate(90 251 61.4)">A</text>
<text x="211.2" y="149" transform="rotate(90 211.2 149)">B</text>
<text x="245.2" y="197.5" transform="rotate(90 245.2 197.5)">SECTION A-A</text>
<text x="94" y="201.3" transform="rotate(90 94 201.3)">SCALE 1 / 2</text>
<text x="97.7" y="200.2" transform="rotate(90 97.7 200.2)">SECTION B-B</text>
<text x="241.6" y="198.6" transform="rotate(90 241.6 198.6)">SCALE 1 / 2</text>
<text x="211.2" y="261.5" transform="rotate(90 211.2 261.5)">B</text>
</g>
<g font-size="3">
<text x=".4" y="22.6" transform="rotate(90 .4 22.6)">8</text>
<text x="121.6" y="21.5">151.8 [5.974]</text>
<text x="170.3" y="21.5">242.5 [9.547]</text>
<text x="215.1" y="21.6">105.8 [4.163]</text>
<text x="183.5" y="30.9" transform="rotate(90 183.5 30.9)">⌀5.0 [⌀.197]</text>
<text x="239.4" y="56.7" transform="rotate(90 239.4 56.7)">310.0 [12.205]</text>
<text x=".4" y="75.9" transform="rotate(90 .4 75.9)">7</text>
<text x="135.7" y="75.9" transform="rotate(90 135.7 75.9)">45.0°</text>
<text x="202.7" y="72.9" transform="rotate(90 202.7 72.9)">60.0°</text>
<text x="163" y="111.1">500.0 [19.685]</text>
<text x="111.3" y="119.2" transform="rotate(90 111.3 119.2)">⌀256.0 [⌀10.079]</text>
<text x="121.1" y="119.9" transform="rotate(90 121.1 119.9)">-6.0[-0.236] Deep</text>
<text x="125.4" y="119.8" transform="rotate(90 125.4 119.8)">⌀270.0 [⌀10.630]</text>
<text x="216.6" y="116.8" transform="rotate(90 216.6 116.8)">⌀146.0 [⌀5.748]</text>
<text x="225.1" y="117.1" transform="rotate(90 225.1 117.1)">⌀166.0 [⌀6.535]</text>
<text x="233.9" y="118" transform="rotate(90 233.9 118)">-4.0[-0.157] Deep</text>
<text x="238.3" y="118" transform="rotate(90 238.3 118)">⌀177.0 [⌀6.969]</text>
<text x="101.6" y="120.1" transform="rotate(90 101.6 120.1)">⌀238.0 [⌀9.370]</text>
<text x=".4" y="129.2" transform="rotate(90 .4 129.2)">6</text>
<text x="21.9" y="142.3" transform="rotate(90 21.9 142.3)">177.0 [6.969]</text>
<text x="228.1" y="149.2" transform="rotate(90 228.1 149.2)">4.0 [.157]</text>
<text x="179.1" y="151" transform="rotate(90 179.1 151)">6.0 [.236]</text>
<text x=".4" y="182.5" transform="rotate(90 .4 182.5)">5</text>
<text x="139.6" y="180.2">268.0 [10.551]</text>
<text x="193" y="180.2">178.0 [7.008]</text>
<text x="220" y="184.4" transform="rotate(90 220 184.4)">177.0 [6.969]</text>
<text x="54" y="192.9" transform="rotate(90 54 192.9)">79.0 [3.110]</text>
<text x="9.8" y="198.5" transform="rotate(90 9.8 198.5)">274.0 [10.787]</text>
<text x="105.9" y="198.5" transform="rotate(90 105.9 198.5)">310.0 [12.205]</text>
<text x="175.1" y="214.9">48</text>
<text x="213.4" y="214.3">105</text>
<text x="69.3" y="216.7" transform="rotate(90 69.3 216.7)">156.0 [6.142]</text>
<text x=".4" y="235.7" transform="rotate(90 .4 235.7)">4</text>
<text x="155.4" y="250.9" transform="rotate(90 155.4 250.9)">woofer cabling</text>
<text x="159" y="250.9" transform="rotate(90 159 250.9)">Opening for</text>
<text x="163.5" y="250.9" transform="rotate(90 163.5 250.9)">⌀6 [⌀0.236]</text>
<text x="222.9" y="252" transform="rotate(90 222.9 252)">2.5 [.098]</text>
<text x="240" y="247.7" transform="rotate(90 240 247.7)">79.0 [3.110]</text>
<text x="64.3" y="257.9">100.0 [3.937]</text>
<text x="187" y="252.1" transform="rotate(90 187 252.1)">coax cabling</text>
<text x="190.7" y="252.1" transform="rotate(90 190.7 252.1)">Opening for</text>
<text x="195.2" y="252.1" transform="rotate(90 195.2 252.1)">⌀12 [⌀0.472]</text>
<text x="29.1" y="266.9" transform="rotate(90 29.1 266.9)">untreated ply finish.</text>
<text x="32.8" y="266.9" transform="rotate(90 32.8 266.9)">really necessary when using</text>
<text x="36.4" y="266.9" transform="rotate(90 36.4 266.9)">Mitered corners are optional, only</text>
<text x="43.7" y="266.9" transform="rotate(90 43.7 266.9)">1mm drill bit.</text>
<text x="47.3" y="266.9" transform="rotate(90 47.3 266.9)">panel can just be pilot holed with a</text>
<text x="51.1" y="266.9" transform="rotate(90 51.1 266.9)">for the amplifier plate in the rear</text>
<text x="54.7" y="266.9" transform="rotate(90 54.7 266.9)">Please note that the guide holes</text>
<text x="62" y="266.9" transform="rotate(90 62 266.9)">optional but recommended.</text>
<text x="65.6" y="266.9" transform="rotate(90 65.6 266.9)">Rebates shown in drawings are</text>
<text x="73" y="266.9" transform="rotate(90 73 266.9)">[inches]</text>
<text x="76.6" y="266.9" transform="rotate(90 76.6 266.9)">Dimensions are in millimeters and</text>
<text x="83.9" y="266.9" transform="rotate(90 83.9 266.9)">Material: 18mm Birch Ply or MDF</text>
<text x="122.5" y="277.4" transform="rotate(90 122.5 277.4)">⌀5.0 [⌀.197]</text>
<text x=".4" y="289.1" transform="rotate(90 .4 289.1)">3</text>
<text x="99.8" y="308.7" transform="rotate(90 99.8 308.7)">138.8 [5.463]</text>
<text x="248.6" y="329" transform="rotate(90 248.6 329)">310.0 [12.205]</text>
<text x=".4" y="342.3" transform="rotate(90 .4 342.3)">2</text>
<text x="99.8" y="344.3" transform="rotate(90 99.8 344.3)">151.0 [5.945]</text>
<text x="106.5" y="344.4" transform="rotate(90 106.5 344.4)">140.0 [5.512]</text>
<text x="237.1" y="345.3" transform="rotate(90 237.1 345.3)">135.0 [5.315]</text>
<text x="243.1" y="344.4" transform="rotate(90 243.1 344.4)">125.0 [4.921]</text>
<text x="167.6" y="351.9" transform="rotate(90 167.6 351.9)">5.5 [.217]</text>
<text x="217.5" y="351.4" transform="rotate(90 217.5 351.4)">8.0 [.315]</text>
<text x="99.8" y="381.9" transform="rotate(90 99.8 381.9)">20.3 [.797]</text>
<text x="125.6" y="381">101.25 [3.986]</text>
<text x="151.5" y="381">101.25 [3.986]</text>
<text x="175.6" y="381">101.25 [3.986]</text>
<text x="201.4" y="381">101.25 [3.986]</text>
<text x="164.8" y="387.5">405.0 [15.945]</text>
<text x=".4" y="395.6" transform="rotate(90 .4 395.6)">1</text>
<text x="164.5" y="394.9">421.0 [16.575]</text>
</g>
<g font-size="1.4">
<text x="16.4" y="333.5" transform="rotate(90 16.4 333.5)">Designed by</text>
<text x="16.4" y="348.3" transform="rotate(90 16.4 348.3)">Checked by</text>
<text x="16.4" y="360.8" transform="rotate(90 16.4 360.8)">Approved by</text>
<text x="11.3" y="370.6" transform="rotate(90 11.3 370.6)">Title</text>
<text x="16.4" y="376" transform="rotate(90 16.4 376)">Date</text>
<text x="18.6" y="372.1" transform="rotate(90 18.6 372.1)">R E V I S I O N H I S T O R Y</text>
<text x="16.4" y="392.7" transform="rotate(90 16.4 392.7)">Date</text>
<text x="6.4" y="400.1" transform="rotate(90 6.4 400.1)">Edition</text>
<text x="6.4" y="407.6" transform="rotate(90 6.4 407.6)">Scale</text>
</g>
</svg>
